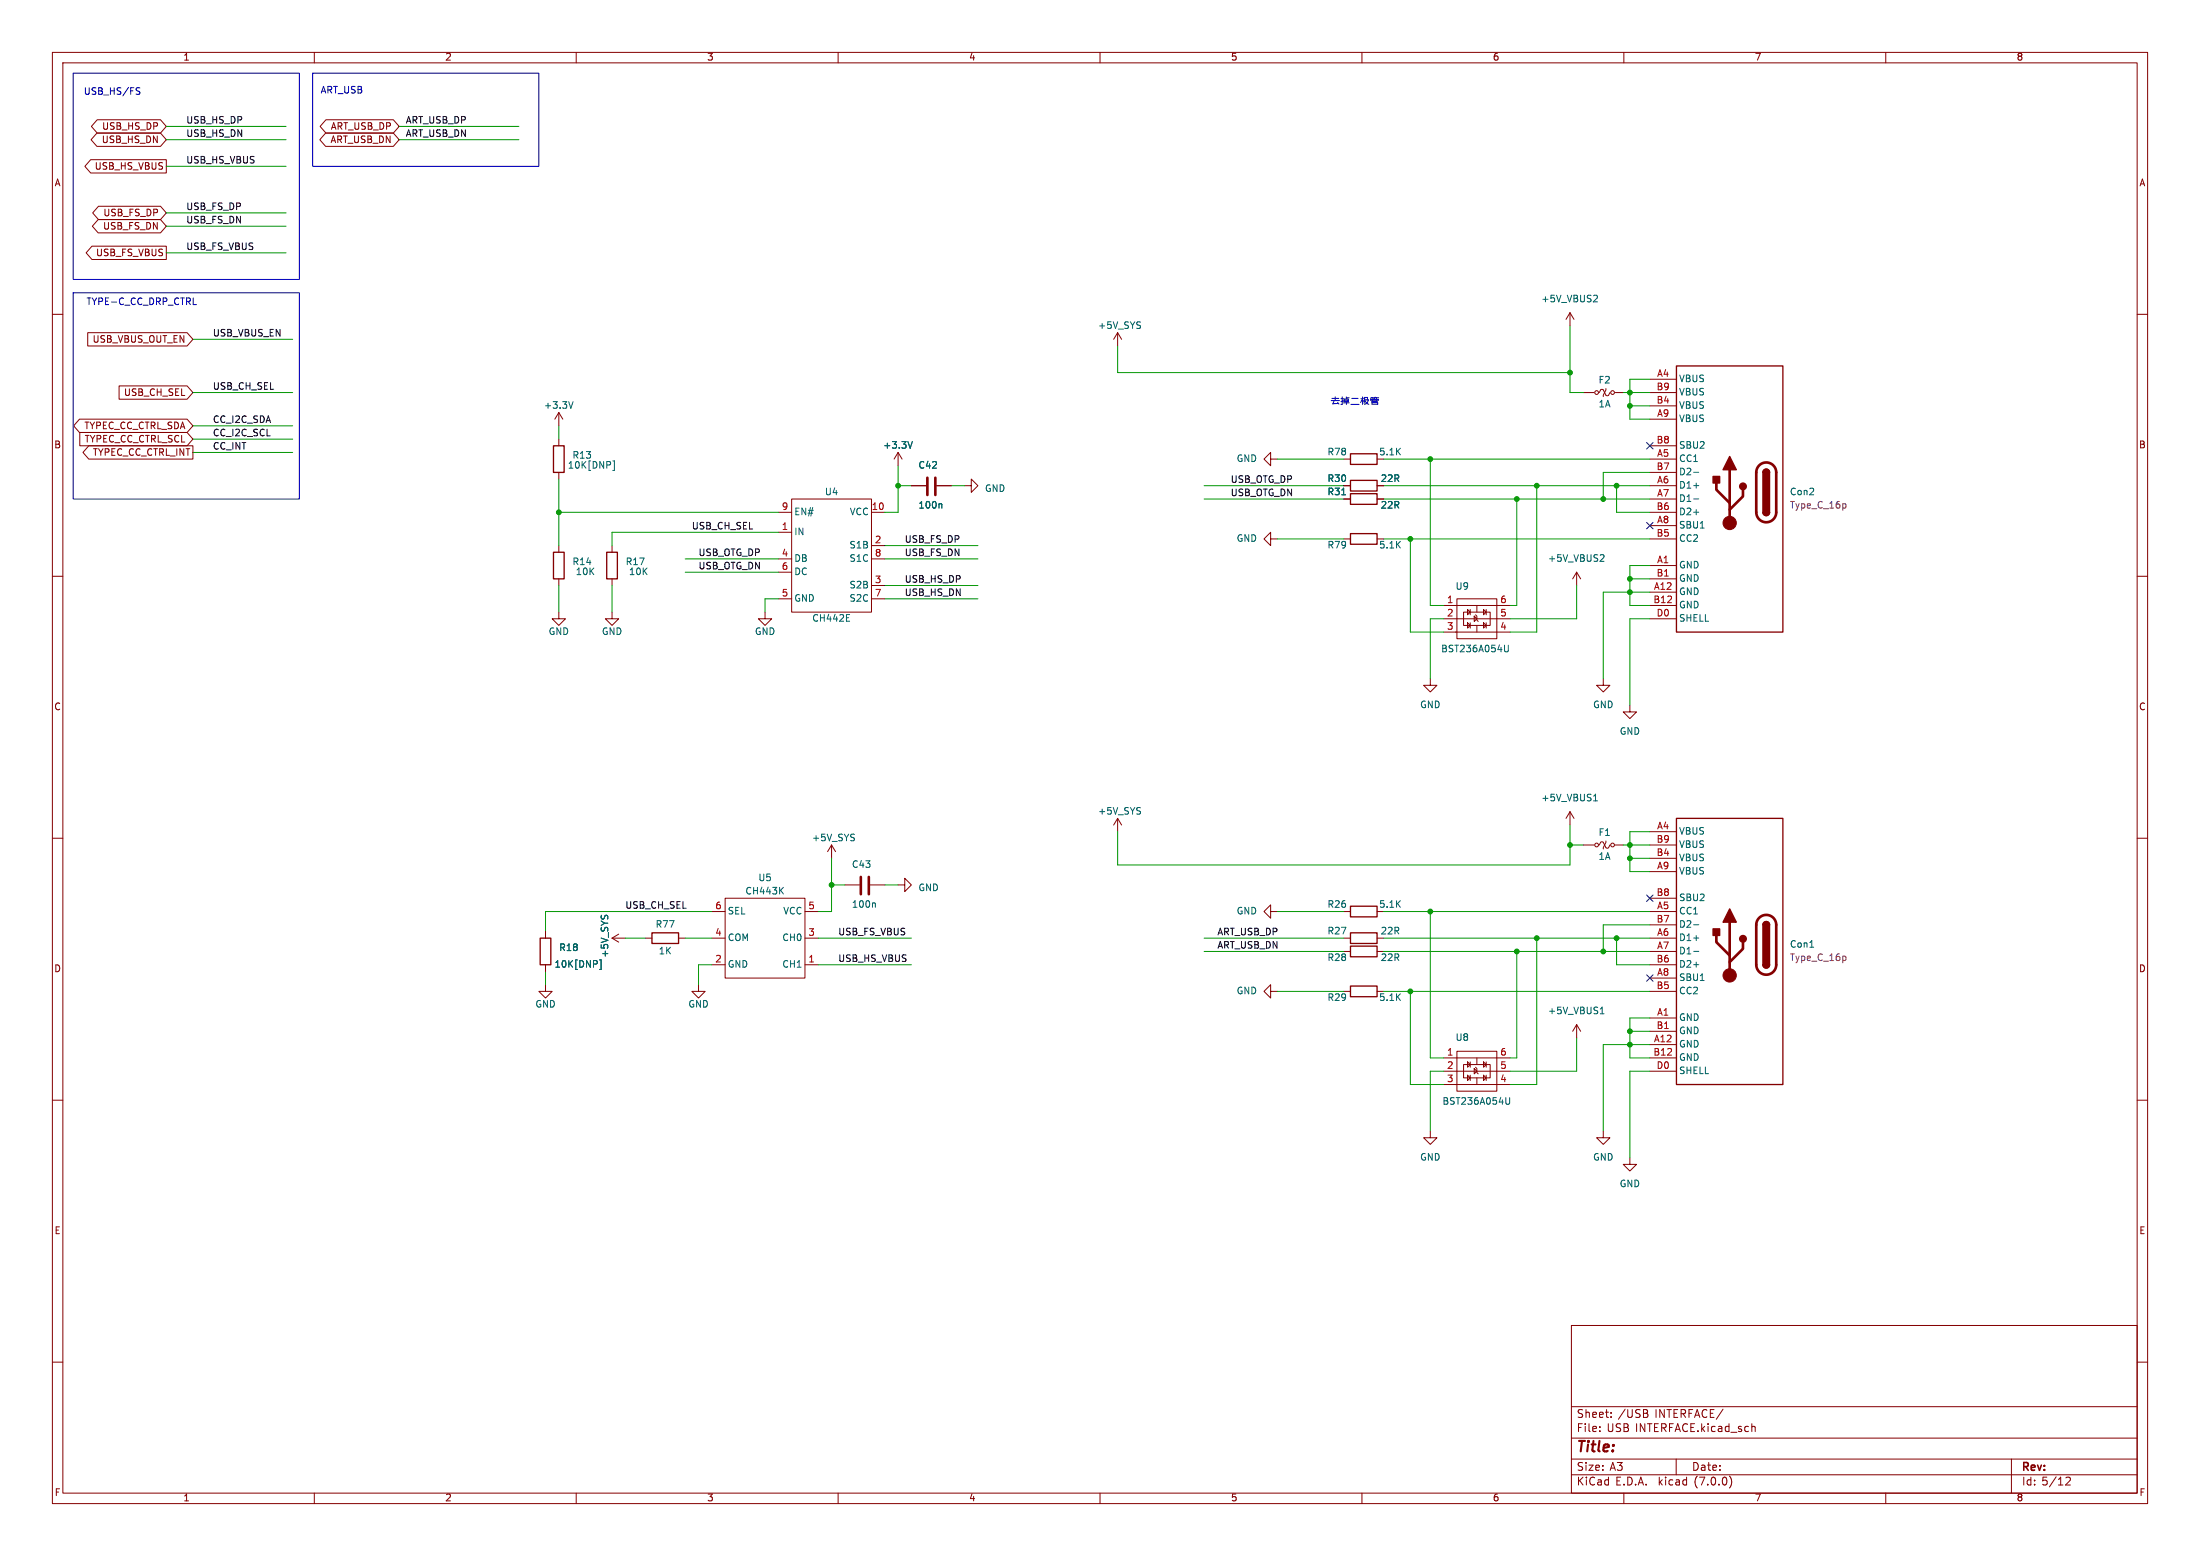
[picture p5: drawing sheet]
<svg xmlns="http://www.w3.org/2000/svg" width="420mm" height="297mm" viewBox="0 0 420 297" stroke-linecap="round" stroke-linejoin="round" font-family="sans-serif">
<g fill="none" stroke="#840000" stroke-width=".19">
<path d="M10 10h400v277h-400zM12 12h396v273h-396zM60 10v2M110 10v2M160 10v2M210 10v2M260 10v2M310 10v2M360 10v2M17.3 30.5h14.4v2.5h-14.4l-1.1-1.2zM18.5 25.4h12.1l1.1 1.3-1.1 1.2h-12.1l-1.1-1.2zM18.6 22.9h12l1.1 1.2-1.1 1.3h-12l-1.2-1.3z"/>
<path d="M18.8 39.4h11.8l1.1 1.2-1.1 1.3h-11.8l-1.1-1.3zM62.2 25.4h12.9l1.1 1.3-1.1 1.2h-12.9l-1.1-1.2zM62.2 22.9h12.9l1.1 1.2-1.1 1.3h-12.9l-1.1-1.3zM10 60h2M17.6 47h14.1v2.5h-14.1l-1.2-1.2zM18.7 41.9h11.9l1.1 1.3-1.1 1.3h-11.9l-1.1-1.3zM299.7 59.7l-.7 1.3M299.7 59.7v2.5M299.7 59.7l.8 1.3M408 60h2M16.7 63.5h19l1.1 1.3-1.1 1.2h-19zM22.7 73.7h13l1.1 1.2-1.1 1.3h-13z"/>
<path d="M106.7 78.7l-.8 1.3M106.7 78.7v2.6M106.7 78.7l.7 1.3M213.4 63.5l-.8 1.3M213.4 63.5v2.5M213.4 63.5l.7 1.3M302.3 74.9h2M305.3 74.9l.3-.5 .2-.1 .3 .1 .6 1.1h.4l.2-.6M306.6 74.2l-.5 1.5M308.4 74.9h1.5M315 72.4h5M315 77.5h5"/>
<path d="M315 74.9h5M15.2 80h20.5l1.1 1.3-1.1 1.3h-20.5l-1.1-1.3zM15.2 82.5h20.5l1.1 1.3-1.1 1.3h-20.5zM16.9 85.1h19.9v2.5h-19.9l-1.1-1.2zM106.7 83.8v1.3M106.7 90.2v1.2M148.6 97.8h2.5M151.1 95.3h15.3v21.5h-15.3zM166.4 97.8h2.5M171.4 86.4l-.7 1.2M171.4 86.4v2.5M171.4 86.4l.8 1.2"/>
<path d="M174 92.7h2.8M178.8 92.7h2.8M184.1 92.7h1.3v-1.3l1.3 1.3-1.3 1.3v-1.3M242.6 87.6v-1.2l-1.3 1.2 1.3 1.3v-1.3h1.2M256.5 87.6h1.3M256.5 92.7h1.3M256.5 95.3h1.3M262.9 92.7h1.3M262.9 95.3h1.3M315 87.6h5M315 92.7h5M315 95.3h5"/>
<path d="M315 80h5M315 97.8h5M315 90.2h5M315 85.1h5M10 110h2M106.7 116.8v1.3h1.2l-1.2 1.3-1.3-1.3h1.3M106.7 104.1v1.3M106.7 110.5v1.3M116.8 116.8v1.3h1.3l-1.3 1.3-1.2-1.3h1.2M116.8 104.1v1.3M116.8 110.5v1.3M146 116.8v1.3h1.3l-1.3 1.3-1.2-1.3h1.2"/>
<path d="M148.6 101.6h2.5M148.6 106.7h2.5M148.6 114.3h2.5M148.6 109.2h2.5M166.4 104.1h2.5M166.4 111.8h2.5M166.4 106.7h2.5M166.4 114.3h2.5M242.6 102.9v-1.3l-1.3 1.3 1.3 1.2v-1.2h1.2M256.5 102.9h1.3M262.9 102.9h1.3M275.6 115.6h12.7"/>
<path d="M275.6 118.1h12.7M278.1 114.3h7.6v7.6h-7.6zM279.4 116.8h5.1v2.6h-5.1zM280.2 118.9l.5 .5-.5 .5zM280.2 116.3l.5 .5-.5 .5zM280.7 116.3v1M280.7 118.9v1M281.4 117.6l.5 .5-.5 .5zM281.7 117.3l.2 .3v.8l.3 .2M281.9 115.6v1.2M281.9 119.4v1.3M283.2 118.9l.5 .5-.5 .5z"/>
<path d="M283.2 116.3l.5 .5-.5 .5zM283.7 116.3v1M283.7 118.9v1M301 109.2l-.8 1.3M301 109.2v2.6M301 109.2l.8 1.3M315 108h5M315 113h5M315 100.3h5M315 110.5h5M315 115.6h5M315 102.9h5"/>
<path d="M315 118.1h5M408 110h2M273 129.5v1.3h1.3l-1.3 1.3-1.2-1.3h1.2M275.6 120.7h12.7M306.1 129.5v1.3h1.2l-1.2 1.3-1.3-1.3h1.3M311.1 134.6v1.3h1.3l-1.3 1.3-1.2-1.3h1.2M10 160h2M213.4 156.2v2.6M213.4 156.2l-.8 1.3M213.4 156.2l.7 1.3M299.7 154.9v2.6M299.7 154.9l-.7 1.3"/>
<path d="M299.7 154.9l.8 1.3M315 158.8h5M408 160h2M104.1 177.8v1.3M116.8 179.1h2.6M116.8 179.1l1.3 .7M118.1 178.3l-1.3 .8M123.2 179.1h1.3M129.5 179.1h1.3M135.9 174h2.5M135.9 179.1h2.5M138.4 171.5h15.3v15.2h-15.3z"/>
<path d="M153.7 174h2.5M153.7 179.1h2.5M158.7 161.3l-.7 1.3M158.7 161.3v2.5M158.7 161.3l.8 1.3M161.3 168.9h2.8M166.1 168.9h2.8M171.4 168.9h1.3v-1.3l1.3 1.3-1.3 1.3v-1.3M242.6 174v-1.3l-1.3 1.3 1.3 1.3v-1.3h1.2M256.5 174h1.3M256.5 179.1h1.3M262.9 179.1h1.3"/>
<path d="M302.3 161.3h2M305.3 161.3l.3-.5 .2-.1 .3 .1 .6 1.1 .4-.1 .2-.5M306.6 160.5l-.5 1.6M308.4 161.3h1.5M315 174h5M315 179.1h5M315 166.4h5M315 163.8h5M315 176.5h5M315 171.5h5M315 161.3h5M104.1 188v1.2h1.3l-1.3 1.3-1.2-1.3h1.2"/>
<path d="M104.1 184.2v1.2M133.3 188v1.2h1.3l-1.3 1.3-1.2-1.3h1.2M135.9 184.2h2.5M153.7 184.2h2.5M242.6 189.2v-1.2l-1.3 1.2 1.3 1.3v-1.3h1.2M256.5 181.6h1.3M256.5 189.2h1.3M262.9 181.6h1.3M262.9 189.2h1.3M301 195.6v2.5M301 195.6l-.8 1.3M301 195.6l.8 1.3"/>
<path d="M315 181.6h5M315 189.2h5M315 184.2h5M315 194.3h5M315 199.4h5M315 186.7h5M315 196.9h5M10 210h2M273 215.9v1.3h1.3l-1.3 1.2-1.2-1.2h1.2M275.6 207h12.7M275.6 204.5h12.7M275.6 201.9h12.7"/>
<path d="M278.1 200.7h7.6v7.6h-7.6zM279.4 203.2h5.1v2.5h-5.1zM280.2 205.2l.5 .5-.5 .5zM280.2 202.7l.5 .5-.5 .5zM280.7 202.7v1M280.7 205.2v1M281.4 204l.5 .5-.5 .5zM281.7 203.7l.2 .3v.7l.3 .3M281.9 201.9v1.3M281.9 205.7v1.3M283.2 205.2l.5 .5-.5 .5zM283.2 202.7l.5 .5-.5 .5z"/>
<path d="M283.7 202.7v1M283.7 205.2v1M306.1 215.9v1.3h1.2l-1.2 1.2-1.3-1.2h1.3M315 204.5h5M315 201.9h5M408 210h2M311.1 221v1.2h1.3l-1.3 1.3-1.2-1.3h1.2M10 260h2M300 253h108v32h-108zM408 260h2M300 278.5h108M300 274.5h108"/>
<path d="M300 268.5h108M305.4 273.1v.2M305.4 272.3v.2M307.6 270.4v.2M307.6 269.6v.2M314.2 269.8a.4 .4 0 0 1 .4 .3 .4 .4 0 0 1-.3 .5M314.4 269.1l.1 .2-.1 .4M320 278.5v3M334.5 272.3h.5l.1 1M384 278.5v6.5M60 285v2M110 285v2"/>
<path d="M160 285v2M210 285v2M260 285v2M300 281.5h108M310 285v2M330.2 281.7a1.72 1.72 0 0 1 0 2.3M360 285v2M394.4 282.1l.6-.1 .2 .1v.3l-.9 1.1h.9"/>
<circle cx="304.8" cy="74.9" r=".36"/>
<circle cx="307.8" cy="74.9" r=".36"/>
<circle cx="304.8" cy="161.3" r=".36"/>
<circle cx="307.8" cy="161.3" r=".36"/>
</g>
<path d="M327.7 92.2v1.3l2.5 2.5M330.2 89.7v10.1M332.7 93.5v1.2l-2.5 2.6M335.8 88.8a1.9 1.9 0 0 1 2.1-.4 1.9 1.9 0 0 1 1.2 1.8v7.6a1.91 1.91 0 0 1-1.9 1.9 1.91 1.91 0 0 1-1.9-1.9v-7.8l.2-.6zM327.7 178.6v1.2l2.5 2.6M330.2 176v10.2M332.7 179.8v1.3l-2.5 2.5M335.8 175.2a1.9 1.9 0 0 1 2.1-.4 1.9 1.9 0 0 1 1.2 1.7v7.7a1.91 1.91 0 0 1-1.9 1.8 1.91 1.91 0 0 1-1.9-1.8v-7.8l.2-.7z" fill="none" stroke="#840000" stroke-width=".51"/>
<g fill="none" stroke="#840000" stroke-width=".25">
<path d="M320 69.9h20.4v50.8h-20.4zM105.7 85.1h2v5.1h-2zM257.8 86.6h5.1v2h-5.1zM257.8 91.7h5.1v2h-5.1zM257.8 94.2h5.1v2.1h-5.1zM336.5 97.8a.64 .64 0 0 0 .7 .6 .64 .64 0 0 0 .6-.6M336.5 90.2a.64 .64 0 0 1 .7-.7 .64 .64 0 0 1 .6 .7M105.7 105.4h2v5.1h-2zM115.8 105.4h2.1v5.1h-2.1zM257.8 101.9h5.1v2h-5.1zM320 156.2h20.4v50.8h-20.4zM103.1 179.1h2.1v5.1h-2.1z"/>
<path d="M124.5 178.1h5v2h-5zM257.8 173h5.1v2h-5.1zM257.8 178.1h5.1v2h-5.1zM336.5 176.5a.64 .64 0 0 1 .7-.6 .64 .64 0 0 1 .6 .6M257.8 180.6h5.1v2h-5.1zM257.8 188.2h5.1v2h-5.1zM336.5 184.2a.64 .64 0 0 0 .7 .6 .64 .64 0 0 0 .6-.6"/>
</g>
<g fill="#840000" stroke="#840000" stroke-width=".25">
<path d="M336.5 97.8h1.3a.64 .64 0 0 1-.6 .6 .64 .64 0 0 1-.7-.6z"/>
<path d="M336.5 90.2h1.3v7.6h-1.3z"/>
<path d="M336.7 89.7a.64 .64 0 0 1 .7-.1 .64 .64 0 0 1 .4 .6h-1.3z"/>
<path d="M327 90.9h1.3v1.3h-1.3z"/>
<path d="M330.2 87.1l1.3 2.6h-2.6z"/>
<path d="M336.5 184.2h1.3a.64 .64 0 0 1-.6 .6 .64 .64 0 0 1-.7-.6z"/>
<path d="M336.5 176.5h1.3v7.7h-1.3z"/>
<path d="M336.7 176.1a.64 .64 0 0 1 .7-.2 .64 .64 0 0 1 .4 .6h-1.3z"/>
<path d="M327 177.3h1.3v1.3h-1.3z"/>
<path d="M330.2 173.5l1.3 2.5h-2.6z"/>
<circle cx="332.7" cy="92.8" r=".63"/>
<circle cx="332.7" cy="179.2" r=".63"/>
</g>
<g fill="#840000" stroke="#840000" stroke-width=".19">
<circle cx="330.2" cy="99.8" r="1.27"/>
<circle cx="330.2" cy="186.2" r="1.27"/>
</g>
<g fill="none" stroke="#006464" stroke-width=".19">
<path d="M304.4 56.3l.4 .1 .2 .3-.8 .9h.8M109.4 76.7l-.4 1.2M117 88h.3v1.8h-.3M174.2 84.3l-.5 1.3M179.6 96.1l.2 .2v.7M323.3 95.2h1M323.3 90.2h1M161.6 118.6h.6M161.6 117.3h.6M305.7 105.9h.4l.1 .3-.8 .9h.8M287.9 123.1v1.1l-.2 .2h-.4M304.2 152.9h.8"/>
<path d="M304.3 151.9l.3-.3v1.3M149 169.9l.6 .7M149.6 169.4l-.8 .7M166.9 172.3l.2 .2v.7M323.3 176.5h1M114.5 183.2h.3v1.8h-.3M305.5 193.5h.7M305.6 192.5l.3-.3v1.3M323.3 181.6h1M345.5 180.8h.7M288.2 209.5v1l-.2 .3-.4-.1"/>
</g>
<path d="M352.3 96.2l.1 .2-.1 .5M352.3 182.6l.1 .1-.1 .6" fill="none" stroke="#840084" stroke-width=".19"/>
<path d="M177 91.2v3.3M178.6 91.2v3.3M164.3 167.4v3.3M165.9 167.4v3.3" fill="none" stroke="#840000" stroke-width=".5"/>
<path d="M14 14h43.1v39.3h-43.1zM26.2 17.3l.4 .2 .1 .3-.2 .2h-.3M26.2 16.7l.5 .1M59.7 14h43.2v17.8h-43.2zM14 55.9h43.1v39.4h-43.1zM36.9 58.1h.6" fill="none" stroke="#0000c2" stroke-width=".19"/>
<g fill="none" stroke="#009600" stroke-width=".19">
<path d="M31.7 26.7h22.9M31.7 31.8h22.9M31.7 24.1h22.9M76.2 26.7h22.9M76.2 24.1h22.9M31.7 48.3h22.9M31.7 40.6h22.9M31.7 43.2h22.9M36.8 74.9h19.1M36.8 64.8h19.1M213.4 66v5.1h86.3M299.7 62.2v12.7h2.6"/>
<path d="M309.9 74.9h5.1M311.1 77.5h3.9M315 72.4h-3.9v7.6h3.9M36.8 86.4h19.1M36.8 81.3h19.1M36.8 83.8h19.1M106.7 81.3v2.5M106.7 91.4v12.7M106.7 97.8h41.9M171.4 88.9v8.9h-2.5M171.4 92.7h2.6M181.6 92.7h2.5"/>
<path d="M229.9 95.3h26.6M229.9 92.7h26.6M243.8 87.6h12.7M264.2 95.3h50.8M264.2 92.7h50.8M264.2 87.6h50.8M273 87.6v28h2.6M289.6 95.3v20.3h-1.3M293.4 92.7v28h-5.1M308.6 92.7v5.1h6.4M315 90.2h-8.9v5.1M106.7 111.8v5"/>
<path d="M116.8 111.8v5M130.8 109.2h17.8M130.8 106.7h17.8M148.6 101.6h-31.8v2.5M148.6 114.3h-2.6v2.5M168.9 114.3h17.8M168.9 104.1h17.8M168.9 106.7h17.8M168.9 111.8h17.8M243.8 102.9h12.7M264.2 102.9h50.8M269.2 102.9v17.8h6.4"/>
<path d="M275.6 118.1h-2.6v11.4M301 111.8v6.3h-12.7M311.1 110.5h3.9M315 108h-3.9v7.6h3.9M315 118.1h-3.9v16.5M315 113h-8.9v16.5M299.7 157.5v7.6h-86.3v-6.3M315 158.8h-3.9v7.6h3.9M119.4 179.1h3.8M130.8 179.1h5.1M135.9 174h-31.8v3.8M156.2 179.1h17.8"/>
<path d="M158.7 163.8v10.2h-2.5M158.7 168.9h2.6M168.9 168.9h2.5M229.9 179.1h26.6M243.8 174h12.7M264.2 174h50.8M264.2 179.1h50.8M273 174v27.9h2.6M293.4 179.1v27.9h-5.1M299.7 161.3h2.6M308.6 179.1v5.1h6.4M309.9 161.3h5.1"/>
<path d="M311.1 163.8h3.9M315 176.5h-8.9v5.1M104.1 185.4v2.6M135.9 184.2h-2.6v3.8M156.2 184.2h17.8M229.9 181.6h26.6M243.8 189.2h12.7M264.2 181.6h50.8M264.2 189.2h50.8M269.2 189.2v17.8h6.4M289.6 181.6v20.3h-1.3M301 198.1v6.4h-12.7"/>
<path d="M311.1 196.9h3.9M315 194.3h-3.9v7.6h3.9M315 199.4h-8.9v16.5M275.6 204.5h-2.6v11.4M315 204.5h-3.9v16.5"/>
</g>
<path d="M314.4 84.5l1.2 1.2M314.4 99.7l1.2 1.2M315.6 84.5l-1.2 1.2M315.6 99.7l-1.2 1.2M314.4 170.8l1.2 1.3M315.6 170.8l-1.2 1.3M314.4 186.1l1.2 1.2M315.6 186.1l-1.2 1.2" fill="none" stroke="#000084" stroke-width=".19"/>
<g fill="#009600" stroke="#009600" stroke-width=".19">
<circle cx="293.4" cy="92.7" r=".46"/>
<circle cx="273" cy="87.6" r=".46"/>
<circle cx="269.2" cy="102.9" r=".46"/>
<circle cx="289.6" cy="95.3" r=".46"/>
<circle cx="106.7" cy="97.8" r=".46"/>
<circle cx="171.4" cy="92.7" r=".46"/>
<circle cx="306.1" cy="95.3" r=".46"/>
<circle cx="311.1" cy="110.5" r=".46"/>
<circle cx="311.1" cy="113" r=".46"/>
<circle cx="308.6" cy="92.7" r=".46"/>
<circle cx="293.4" cy="179.1" r=".46"/>
<circle cx="289.6" cy="181.6" r=".46"/>
<circle cx="311.1" cy="199.4" r=".46"/>
<circle cx="306.1" cy="181.6" r=".46"/>
<circle cx="269.2" cy="189.2" r=".46"/>
<circle cx="273" cy="174" r=".46"/>
<circle cx="311.1" cy="77.5" r=".46"/>
<circle cx="311.1" cy="74.9" r=".46"/>
<circle cx="299.7" cy="71.1" r=".46"/>
<circle cx="311.1" cy="196.9" r=".46"/>
<circle cx="308.6" cy="179.1" r=".46"/>
<circle cx="311.1" cy="163.8" r=".46"/>
<circle cx="311.1" cy="161.3" r=".46"/>
<circle cx="299.7" cy="161.3" r=".46"/>
<circle cx="158.7" cy="168.9" r=".46"/>
</g>
<text font-size="2.8" fill="#840000" x="301" y="277.8">Title:</text>
<g font-size="2.1" fill="#840000">
<text x="301" y="273.6">File:</text>
<text x="301" y="270.9">Sheet:</text>
<text x="306.8" y="273.6">USB INTERFACE.kicad_sch</text>
<text x="308.9" y="270.9">/USB</text>
<text x="316" y="270.9">INTERFACE/</text>
<text x="301" y="281">Size:</text>
<text x="307.3" y="281">A3</text>
<text x="323" y="281">Date:</text>
<text x="386" y="281.2">Rev:</text>
<text x="301" y="283.8">KiCad</text>
<text x="308.4" y="283.8">E.D.A.</text>
<text x="316.6" y="283.8">kicad</text>
<text x="323.6" y="283.8">(7.0.0)</text>
<text x="386" y="283.8">Id: 5/12</text>
</g>
<g font-size="1.8" fill="#840000">
<text x="35" y="11.8">1</text>
<text x="85" y="11.8">2</text>
<text x="135" y="11.8">3</text>
<text x="185" y="11.8">4</text>
<text x="235" y="11.8">5</text>
<text x="285" y="11.8">6</text>
<text x="335" y="11.8">7</text>
<text x="385" y="11.8">8</text>
<text x="19.3" y="27.6">USB_HS_DN</text>
<text x="19.4" y="25">USB_HS_DP</text>
<text x="63" y="27.6">ART_USB_DN</text>
<text x="63" y="25">ART_USB_DP</text>
<text x="10.4" y="35.8">A</text>
<text x="18" y="32.7">USB_HS_VBUS</text>
<text x="408.4" y="35.8">A</text>
<text x="19.6" y="41.6">USB_FS_DP</text>
<text x="19.6" y="44.1">USB_FS_DN</text>
<text x="18.2" y="49.2">USB_FS_VBUS</text>
<text x="17.6" y="65.7">USB_VBUS_OUT_EN</text>
<text x="23.5" y="75.8">USB_CH_SEL</text>
<text x="16" y="82.2">TYPEC_CC_CTRL_SDA</text>
<text x="10.3" y="85.8">B</text>
<text x="16" y="84.7">TYPEC_CC_CTRL_SCL</text>
<text x="17.6" y="87.3">TYPEC_CC_CTRL_INT</text>
<text x="408.3" y="85.8">B</text>
<text x="10.3" y="135.8">C</text>
<text x="408.3" y="135.8">C</text>
<text x="10.3" y="185.8">D</text>
<text x="408.3" y="185.8">D</text>
<text x="10.4" y="235.8">E</text>
<text x="408.3" y="235.8">E</text>
<text x="10.4" y="285.8">F</text>
<text x="35" y="286.8">1</text>
<text x="85" y="286.8">2</text>
<text x="135" y="286.8">3</text>
<text x="185" y="286.8">4</text>
<text x="235" y="286.8">5</text>
<text x="285" y="286.8">6</text>
<text x="335" y="286.8">7</text>
<text x="385" y="286.8">8</text>
<text x="408.4" y="285.8">F</text>
</g>
<g font-size="1.8" fill="#0000c2">
<text x="16" y="18.3">USB_HS/FS</text>
<text x="61.2" y="18">ART_USB</text>
<text x="16.5" y="58.4">TYPE-C_CC_DRP_CTRL</text>
<text x="254" y="77.5">þÿS»c‰NŒg•{¡</text>
</g>
<g font-size="1.8" fill="#0f0f0f">
<text x="35.6" y="23.8">USB_HS_DP</text>
<text x="77.5" y="23.8">ART_USB_DP</text>
<text x="35.6" y="26.3">USB_HS_DN</text>
<text x="77.5" y="26.3">ART_USB_DN</text>
<text x="35.6" y="31.4">USB_HS_VBUS</text>
<text x="35.6" y="40.3">USB_FS_DP</text>
<text x="35.6" y="47.9">USB_FS_VBUS</text>
<text x="35.6" y="42.8">USB_FS_DN</text>
<text x="40.6" y="64.4">USB_VBUS_EN</text>
<text x="40.6" y="74.6">USB_CH_SEL</text>
<text x="40.6" y="83.5">CC_I2C_SCL</text>
<text x="40.6" y="80.9">CC_I2C_SDA</text>
<text x="40.6" y="86">CC_INT</text>
<text x="234.9" y="92.4">USB_OTG_DP</text>
<text x="234.9" y="94.9">USB_OTG_DN</text>
<text x="132.1" y="101.3">USB_CH_SEL</text>
<text x="133.3" y="106.3">USB_OTG_DP</text>
<text x="172.7" y="103.8">USB_FS_DP</text>
<text x="172.7" y="106.3">USB_FS_DN</text>
<text x="133.3" y="108.9">USB_OTG_DN</text>
<text x="172.7" y="111.4">USB_HS_DP</text>
<text x="172.7" y="114">USB_HS_DN</text>
<text x="119.4" y="173.6">USB_CH_SEL</text>
<text x="160" y="178.7">USB_FS_VBUS</text>
<text x="232.4" y="178.7">ART_USB_DP</text>
<text x="160" y="183.8">USB_HS_VBUS</text>
<text x="232.4" y="181.3">ART_USB_DN</text>
</g>
<g font-size="1.8" fill="#006464">
<text x="294.2" y="58">+5V_VBUS2</text>
<text x="209.6" y="63.1">+5V_SYS</text>
<text x="305.1" y="73.5">F2</text>
<text x="320.5" y="73.2">VBUS</text>
<text x="320.5" y="75.8">VBUS</text>
<text x="103.8" y="78.3">+3.3V</text>
<text x="305.1" y="78">1A</text>
<text x="320.5" y="80.8">VBUS</text>
<text x="320.5" y="78.3">VBUS</text>
<text x="108.3" y="89.7">10K[DNP]</text>
<text x="109.2" y="87.8">R13</text>
<text x="168.5" y="85.9">+3.3V</text>
<text x="175.3" y="89.7">C42</text>
<text x="236" y="88.5">GND</text>
<text x="253.4" y="87.2">R78</text>
<text x="263.2" y="87.2">5.1K</text>
<text x="320.5" y="88.5">CC1</text>
<text x="320.5" y="85.9">SBU2</text>
<text x="157.4" y="94.8">U4</text>
<text x="188" y="94.2">GND</text>
<text x="253.4" y="92.3">R30</text>
<text x="253.4" y="94.8">R31</text>
<text x="263.5" y="92.3">22R</text>
<text x="320.5" y="93.5">D1+</text>
<text x="320.5" y="91">D2-</text>
<text x="341.6" y="94.8">Con2</text>
<text x="151.6" y="98.6">EN#</text>
<text x="162.1" y="98.6">VCC</text>
<text x="175.3" y="97.3">100n</text>
<text x="263.5" y="97.3">22R</text>
<text x="320.5" y="96.1">D1-</text>
<text x="320.5" y="101.2">SBU1</text>
<text x="320.5" y="98.6">D2+</text>
<text x="151.6" y="102.4">IN</text>
<text x="151.6" y="107.5">DB</text>
<text x="162" y="105">S1B</text>
<text x="162" y="107.5">S1C</text>
<text x="236" y="103.7">GND</text>
<text x="253.4" y="105">R79</text>
<text x="263.2" y="105">5.1K</text>
<text x="295.5" y="107.5">+5V_VBUS2</text>
<text x="320.5" y="103.7">CC2</text>
<text x="109.2" y="108.1">R14</text>
<text x="109.9" y="110">10K</text>
<text x="119.4" y="108.1">R17</text>
<text x="120" y="110">10K</text>
<text x="151.6" y="110">DC</text>
<text x="162" y="112.6">S2B</text>
<text x="277.8" y="112.8">U9</text>
<text x="320.5" y="108.8">GND</text>
<text x="320.5" y="113.9">GND</text>
<text x="320.5" y="111.3">GND</text>
<text x="151.6" y="115.1">GND</text>
<text x="155" y="118.9">CH442E</text>
<text x="162" y="115.1">S2C</text>
<text x="320.5" y="116.4">GND</text>
<text x="320.5" y="118.9">SHELL</text>
<text x="104.7" y="121.5">GND</text>
<text x="114.8" y="121.5">GND</text>
<text x="144.1" y="121.5">GND</text>
<text x="275.1" y="124.8">BST236A054U</text>
<text x="271.1" y="135.4">GND</text>
<text x="304.1" y="135.4">GND</text>
<text x="309.2" y="140.5">GND</text>
<text x="209.6" y="155.8">+5V_SYS</text>
<text x="294.2" y="153.2">+5V_VBUS1</text>
<text x="154.9" y="160.8">+5V_SYS</text>
<text x="305.1" y="159.8">F1</text>
<text x="320.5" y="159.6">VBUS</text>
<text x="162.6" y="165.9">C43</text>
<text x="305.1" y="164.4">1A</text>
<text x="320.5" y="167.2">VBUS</text>
<text x="320.5" y="164.7">VBUS</text>
<text x="320.5" y="162.1">VBUS</text>
<text x="142.2" y="171">CH443K</text>
<text x="144.7" y="168.5">U5</text>
<text x="162.6" y="173.5">100n</text>
<text x="175.3" y="170.4">GND</text>
<text x="253.4" y="173.5">R26</text>
<text x="263.2" y="173.5">5.1K</text>
<text x="320.5" y="172.3">SBU2</text>
<text x="125.1" y="177.4">R77</text>
<text x="138.9" y="179.9">COM</text>
<text x="138.9" y="174.8">SEL</text>
<text x="149.2" y="179.9">CH0</text>
<text x="149.4" y="174.8">VCC</text>
<text x="236" y="174.8">GND</text>
<text x="253.4" y="178.6">R27</text>
<text x="263.5" y="178.6">22R</text>
<text x="320.5" y="174.8">CC1</text>
<text x="320.5" y="179.9">D1+</text>
<text x="320.5" y="177.4">D2-</text>
<text x="105.8" y="185">10K[DNP]</text>
<text x="106.7" y="181.8">R18</text>
<text x="116.4" y="182.9" transform="rotate(-90 116.4 182.9)">+5V_SYS</text>
<text x="125.7" y="182.4">1K</text>
<text x="138.9" y="185">GND</text>
<text x="149.2" y="185">CH1</text>
<text x="253.4" y="183.7">R28</text>
<text x="263.5" y="183.7">22R</text>
<text x="320.5" y="182.4">D1-</text>
<text x="320.5" y="185">D2+</text>
<text x="341.6" y="181.2">Con1</text>
<text x="236" y="190.1">GND</text>
<text x="253.4" y="191.3">R29</text>
<text x="263.2" y="191.3">5.1K</text>
<text x="320.5" y="187.5">SBU1</text>
<text x="320.5" y="190.1">CC2</text>
<text x="102.1" y="192.6">GND</text>
<text x="131.4" y="192.6">GND</text>
<text x="295.5" y="193.9">+5V_VBUS1</text>
<text x="320.5" y="195.1">GND</text>
<text x="320.5" y="197.7">GND</text>
<text x="277.8" y="198.9">U8</text>
<text x="320.5" y="200.2">GND</text>
<text x="320.5" y="202.8">GND</text>
<text x="320.5" y="205.3">SHELL</text>
<text x="275.3" y="211.1">BST236A054U</text>
<text x="271.1" y="221.8">GND</text>
<text x="304.1" y="221.8">GND</text>
<text x="309.2" y="226.9">GND</text>
</g>
<g font-size="1.8" fill="#a90000">
<text x="316.2" y="77.2">B4</text>
<text x="316.2" y="74.7">B9</text>
<text x="316.3" y="72.1">A4</text>
<text x="316.3" y="79.8">A9</text>
<text x="316.2" y="89.9">B7</text>
<text x="316.2" y="84.8">B8</text>
<text x="316.3" y="87.4">A5</text>
<text x="316.3" y="92.5">A6</text>
<text x="316.3" y="95">A7</text>
<text x="149.2" y="101.3">1</text>
<text x="149.2" y="97.5">9</text>
<text x="166.4" y="97.5">10</text>
<text x="316.2" y="97.5">B6</text>
<text x="316.3" y="100.1">A8</text>
<text x="149.2" y="106.4">4</text>
<text x="167" y="103.9">2</text>
<text x="167" y="106.4">8</text>
<text x="316.2" y="102.6">B5</text>
<text x="316.3" y="107.7">A1</text>
<text x="149.2" y="109">6</text>
<text x="167" y="111.5">3</text>
<text x="315.7" y="112.8">A12</text>
<text x="316.2" y="110.2">B1</text>
<text x="149.2" y="114">5</text>
<text x="167" y="114">7</text>
<text x="276.2" y="115.3">1</text>
<text x="276.2" y="117.9">2</text>
<text x="286.4" y="117.9">5</text>
<text x="286.4" y="115.3">6</text>
<text x="315.6" y="115.3">B12</text>
<text x="316.2" y="117.9">D0</text>
<text x="276.2" y="120.4">3</text>
<text x="286.4" y="120.4">4</text>
<text x="316.2" y="161">B9</text>
<text x="316.3" y="158.5">A4</text>
<text x="316.2" y="163.6">B4</text>
<text x="316.3" y="166.1">A9</text>
<text x="136.5" y="173.7">6</text>
<text x="154.3" y="173.7">5</text>
<text x="316.2" y="171.2">B8</text>
<text x="316.3" y="173.7">A5</text>
<text x="136.5" y="178.8">4</text>
<text x="154.3" y="178.8">3</text>
<text x="316.2" y="176.3">B7</text>
<text x="316.3" y="178.8">A6</text>
<text x="136.5" y="183.9">2</text>
<text x="154.3" y="183.9">1</text>
<text x="316.2" y="183.9">B6</text>
<text x="316.3" y="181.4">A7</text>
<text x="316.2" y="189">B5</text>
<text x="316.3" y="186.4">A8</text>
<text x="316.2" y="196.6">B1</text>
<text x="316.3" y="194.1">A1</text>
<text x="276.2" y="201.7">1</text>
<text x="286.4" y="201.7">6</text>
<text x="315.6" y="201.7">B12</text>
<text x="315.7" y="199.1">A12</text>
<text x="276.2" y="204.2">2</text>
<text x="276.2" y="206.8">3</text>
<text x="286.4" y="206.8">4</text>
<text x="286.4" y="204.2">5</text>
<text x="316.2" y="204.2">D0</text>
</g>
<g font-size="1.8" fill="#840084">
<text x="341.6" y="97.3">Type_C_16p</text>
<text x="341.6" y="183.7">Type_C_16p</text>
</g>
</svg>
